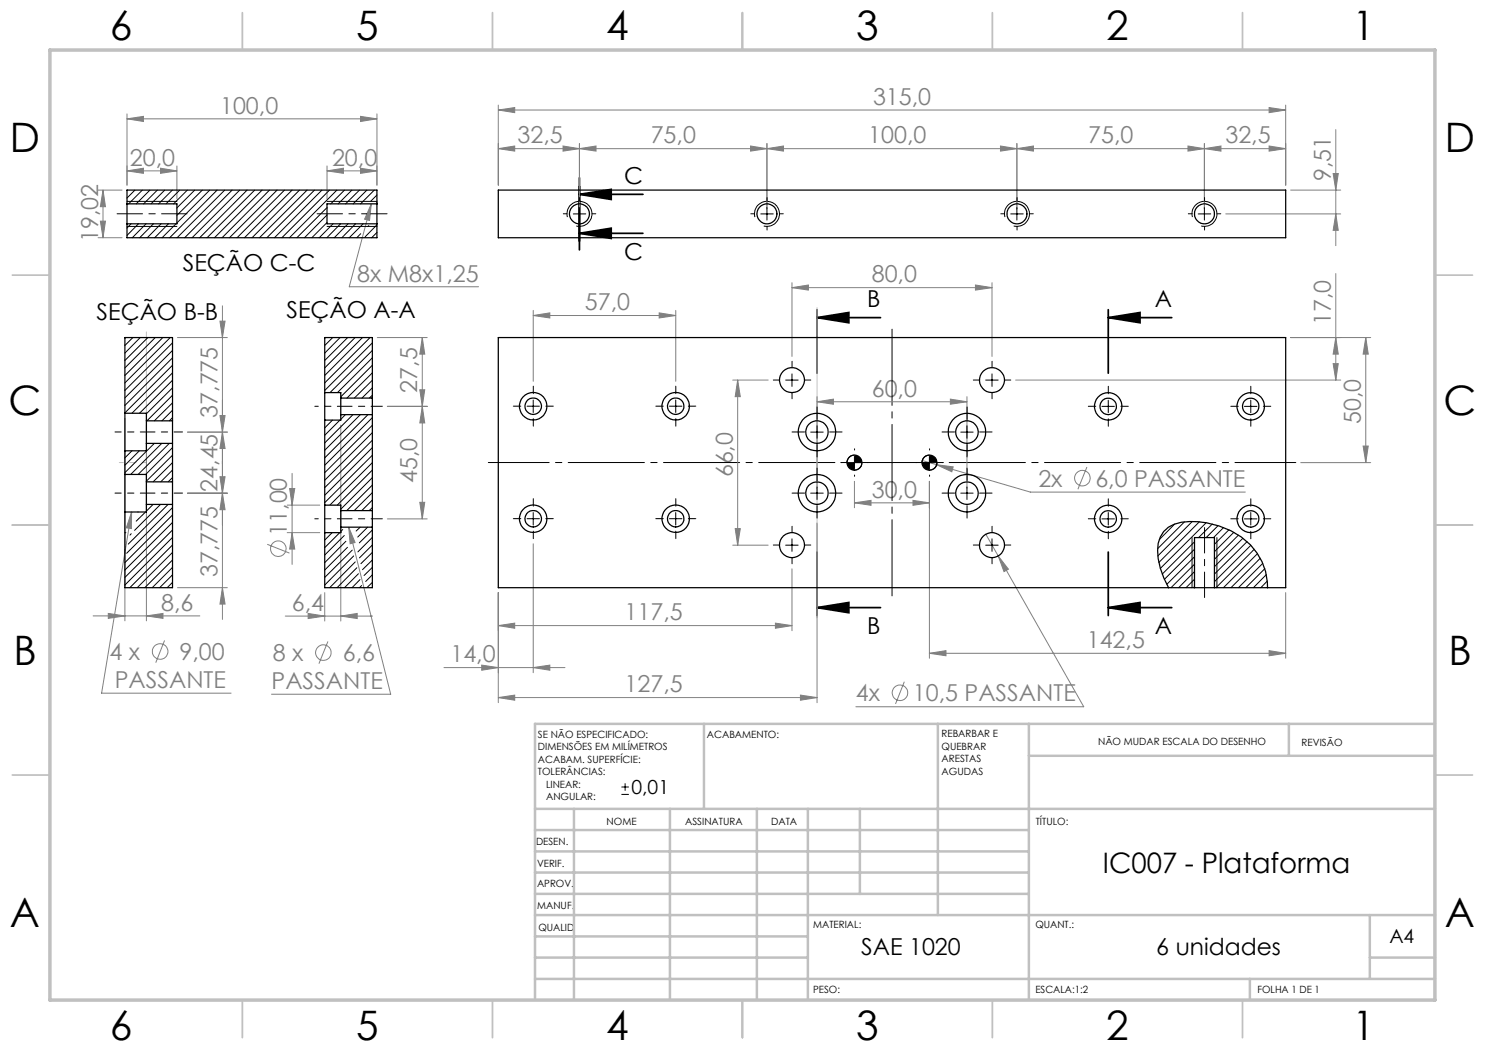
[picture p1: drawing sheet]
<svg xmlns="http://www.w3.org/2000/svg" width="297mm" height="210mm" viewBox="0 0 297 210" stroke-linecap="round" stroke-linejoin="round" font-family="sans-serif">
<g fill="none" stroke="#808080" stroke-width=".2">
<path d="M19.6 38h4.8M20.6 38v9.5M20.6 38l.5 3.3h-1zM25.4 23.8l3.3-.5v1zM25.4 34.2l3.3-.6v1.1zM25.4 22.8v14.2M25.4 23.8h50M25.4 34.2h10M32.1 33.6l3.3 .6-3.3 .5zM35.4 33.2v6.6M65.4 34.2l3.3-.6v1.1zM65.4 33.2v6.6"/>
<path d="M65.4 34.2h10M72.1 23.3l3.3 .5-3.3 .5zM72.1 33.6l3.3 .6-3.3 .5zM75.4 22.8v14.2M99.7 22l3.2-.5v1zM99.7 29.7l3.2-.5v1zM99.7 21v16M99.7 22h157.4M99.7 29.7h157.4M112.6 29.2l3.3 .5-3.3 .5zM115.9 28.7v13.1M115.9 29.7l3.3-.5v1z"/>
<path d="M150.1 29.2l3.3 .5-3.3 .5zM153.4 29.7l3.3-.5v1zM153.4 28.7v13.1M200.1 29.2l3.3 .5-3.3 .5zM203.4 28.7v13.1M203.4 29.7l3.3-.5v1zM237.6 29.2l3.3 .5-3.3 .5zM240.9 29.7l3.3-.5v1zM240.9 28.7v13.1M253.8 21.5l3.3 .5-3.3 .5zM253.8 29.2l3.3 .5-3.3 .5zM257.1 21v16"/>
<path d="M258.1 38h10M266.6 34.7h1.1l-.5 3.3zM267.2 25.9v23.2M19.6 47.5h4.8M20.1 44.2h1l-.5 3.3zM74.3 40.8l-.4 3.3-1-.3zM74.3 40.8l-4.5 16.6h25.9M158.4 57.5l3.3-.5v1zM158.4 56.5v14.8M158.4 57.5h40M195.1 57l3.3 .5-3.3 .5zM198.4 56.5v14.8"/>
<path d="M245.1 42.8h23M267.2 42.8l.5 3.3h-1.1zM267.2 54.7v21.3M35.5 67.5h10M44 64.2h1l-.5 3.3zM44.5 61.2v62.7M75.5 67.5h9.9M84 78h.9l-.4 3.3zM84.5 67.5v36.3M84.5 67.5l.4 3.3h-.9zM106.6 63.1l3.4-.5v1zM106.6 62.1v14.2"/>
<path d="M106.6 63.1h28.5M131.8 62.6l3.3 .5-3.3 .5zM135.1 62.1v14.2M146.5 76h7.1M147.5 76v33M147.5 76l.6 3.3h-1.1zM163.4 79.3v18.3M190.1 79.8l3.3 .6-3.3 .4zM193.4 79.3v18.3M203.1 76h65M258.1 67.5h16M266.6 72.7h1.1l-.5 3.3z"/>
<path d="M267.2 67.5l.5 3.3h-1.1zM273.2 67.5l.4 3.3h-1zM273.2 67.5v25M25 83.7v40.5M29.3 85.2v39M37.5 86.4h8M37.5 98.6h8M44 83.1h1l-.5 3.3zM44 95.3h1l-.5 3.3zM44.5 86.4l.5 3.3h-1zM44.5 98.6l.5 3.3h-1zM57.9 97.7h1l-.5 3.3z"/>
<path d="M58.4 94.7v18.2M68.2 85v39.2M77.5 81.3h7.9M84.5 81.3l.4 3.3h-.9zM163.4 80.4l3.3-.6v1zM163.4 80.4h30M170.9 96.3v5.3M184.5 92.1l2.8 .8M185.9 96.3v35.3M187.3 92.9l3.3 .5-.2 1zM187.3 92.9l18.8 5.5h43M217.4 93.4l-1.8 4.5"/>
<path d="M260.1 92.5h14M272.6 89.2h1l-.4 3.3zM26.3 102.4v3.3l-1-.1zM26.3 102.4l-6 36.2h25.9M35.5 117.5h10M44.5 117.5l.5 3.3h-1zM53.4 108.9l4.5 1.7M57.4 101h6.6M57.4 106.5h6.6M58.4 106.5l.5 3.3h-1zM64.9 118.5v5.7M69.7 105.4l1.3 3.1-1 .3z"/>
<path d="M69.7 105.4l8.4 33.4h-23.8M77.5 103.8h7.9M84 100.5h.9l-.4 3.3zM99.7 118.5v22M106.6 108.8v25.7M146.5 109h7.1M147 105.7h1.1l-.6 3.3zM158.4 113.8v12.3M163.4 104.6v35.9M170.9 100.6l3.3-.5v1zM170.9 100.6h15M182.6 100.1l3.3 .5-3.3 .5z"/>
<path d="M197.2 106.8l2.4 4.4M199.6 111.2l2.1 2.6-.9 .5zM199.6 111.2l17.1 30.1h-45.5M257.1 118.5v13.1M18.6 123.2h21.4M21.7 122.7l3.3 .5-3.3 .5zM29.3 123.2l3.3-.5v1zM32.9 128.1l-1.7 4.4M57 123.2h17.5M61.6 122.7l3.3 .5-3.3 .5zM65.6 128.3l-1.8 4.4M68.2 123.2l3.2-.5v1z"/>
<path d="M88.8 133.5h24.2M96.3 133l3.4 .5-3.4 .5zM99.7 125.1l3.2-.5v1.1zM99.7 139.5l3.2-.5v1zM99.7 125.1h58.7M99.7 139.5h63.7M106.6 133.5l3.4-.5v1zM155.1 124.6l3.3 .5-3.3 .6zM160.1 139l3.3 .5-3.3 .5zM180.9 136.3l-1.8 4.5M185.9 130.7l3.3-.6v1.1zM185.9 130.7h71.2"/>
<path d="M253.8 130.1l3.3 .6-3.3 .5z"/>
<circle cx="216.5" cy="95.6" r="1.55"/>
<circle cx="55.7" cy="109.7" r="1.55"/>
<circle cx="32" cy="130.3" r="1.55"/>
<circle cx="64.7" cy="130.5" r="1.56"/>
<circle cx="180" cy="138.6" r="1.55"/>
</g>
<g fill="none" stroke="#000" stroke-width=".2">
<path d="M25.4 40.3h10M25.4 45.3h10M65.4 40.3h10M65.4 45.3h10M113.5 43.4a2.49 2.49 0 0 1 2.2-3.1 2.49 2.49 0 0 1 2.7 2.7 2.49 2.49 0 0 1-3.1 2.2M114.7 42.8h2.5M115.9 41.5v2.5M151 43.4a2.49 2.49 0 0 1 2.2-3.1 2.49 2.49 0 0 1 2.7 2.7 2.49 2.49 0 0 1-3.1 2.2M152.2 42.8h2.5M153.4 41.5v2.5M201 43.4a2.5 2.5 0 0 1 2.2-3.1 2.5 2.5 0 0 1 2.7 2.7 2.5 2.5 0 0 1-3.2 2.2M202.1 42.8h2.5"/>
<path d="M203.4 41.5v2.5M238.5 43.4a2.5 2.5 0 0 1 2.2-3.1 2.5 2.5 0 0 1 2.7 2.7 2.5 2.5 0 0 1-3.2 2.2M239.6 42.8h2.5M240.9 41.5v2.5M157.1 76h2.5M158.4 74.8v2.5M197.1 76h2.5M198.4 74.8v2.5M105.4 81.2h2.5M106.6 80v2.5M133.9 81.2h2.5M135.1 80v2.5"/>
<path d="M162.1 98.6h2.5M162.1 86.4h2.5M163.4 85.2v2.5M163.4 97.4v2.5M169.7 92.5h2.5M170.9 91a1.5 1.5 0 0 0-1.5 1.5M170.9 91.3v2.5M172.4 92.5a1.56 1.56 0 0 1-1.5 1.5M184.6 92.5h2.5M185.9 91a1.5 1.5 0 0 0-1.5 1.5M185.9 91.3v2.5M187.4 92.5a1.56 1.56 0 0 1-1.5 1.5"/>
<path d="M192.2 98.6h2.4M192.2 86.4h2.4M193.4 85.2v2.5M193.4 97.4v2.5M220.4 81.3h2.5M221.7 80v2.5M248.9 81.3h2.5M250.2 80v2.5M105.4 103.7h2.5M106.6 102.5v2.5M133.9 103.7h2.5M135.1 102.5v2.5"/>
<path d="M157.1 109h2.5M158.4 107.8v2.5M197.1 109h2.5M198.4 107.8v2.5M220.4 103.8h2.5M221.7 102.5v2.5M238.4 107.5v10M243.4 107.5v10M248.9 103.8h2.5M250.2 102.5v2.5M124.3 158.9h1.5M124.3 157.4h1.5"/>
<path d="M125 156.7v1.4"/>
</g>
<g fill="none" stroke="#000" stroke-width=".35">
<path d="M115.9 38.9h12.7M115.9 35.6v14.4M115.9 38.9l6.3-1v2zM115.9 46.7h12.7M115.9 46.7l6.3-1.1v2.1zM163.4 63.5l6.4-1v2zM163.4 63.5h12.7M163.4 61.9v12.7M221.7 63.5l6.3-1v2zM221.7 63.5h12.7M221.7 61.9v12.7M163.4 110.4v12.7"/>
<path d="M221.7 110.4v12.7M163.4 121.5l6.4-1v2zM163.4 121.5h12.7M221.7 121.5l6.3-1v2zM221.7 121.5h12.7"/>
</g>
<path d="M37.4 42.8h-14M63.4 42.8h14M240.9 105.5v14" fill="none" stroke="#000" stroke-width=".2" stroke-dasharray="15.2 1.3 1.3 1.3" stroke-dashoffset="10.1"/>
<path d="M178.4 119.5v-54" fill="none" stroke="#000" stroke-width=".2" stroke-dasharray="15.2 1.3 1.3 1.3" stroke-dashoffset="-.3"/>
<path d="M97.7 92.5h161.5" fill="none" stroke="#000" stroke-width=".2" stroke-dasharray="15.2 1.3 1.3 1.3" stroke-dashoffset="3.1"/>
<path d="M68.2 81.3h-5.2M68.2 103.8h-5.2" fill="none" stroke="#000" stroke-width=".2" stroke-dasharray="15.2 1.3 1.3 1.3" stroke-dashoffset="14.5"/>
<path d="M76.5 81.3h-8.3M76.5 103.8h-8.3" fill="none" stroke="#000" stroke-width=".2" stroke-dasharray="15.2 1.3 1.3 1.3" stroke-dashoffset="13"/>
<path d="M29.3 98.6h-6.3M29.3 86.4h-6.3" fill="none" stroke="#000" stroke-width=".2" stroke-dasharray="15.2 1.3 1.3 1.3" stroke-dashoffset="14"/>
<path d="M36.5 98.6h-7.2M36.5 86.4h-7.2" fill="none" stroke="#000" stroke-width=".2" stroke-dasharray="15.2 1.3 1.3 1.3" stroke-dashoffset="13.5"/>
<path d="M29.3 92.5h-5.4" fill="none" stroke="#c0c0c0" stroke-width=".2" stroke-dasharray="15.2 1.3 1.3 1.3" stroke-dashoffset="14.4"/>
<path d="M29.3 66.4v26.1M163.4 61.5v62" fill="none" stroke="#c0c0c0" stroke-width=".2"/>
<g fill="none" stroke="#c0c0c0" stroke-width=".35">
<path d="M48.5 2.5v7.5M98.5 2.5v7.5M148.5 2.5v7.5M198.5 2.5v7.5M248.5 2.5v7.5M2.5 55h7.5M287 55h7.5M2.5 105h7.5M287 105h7.5M2.5 155h7.5M287 155h7.5M48.5 200v7.5"/>
<path d="M98.5 200v7.5M148.5 200v7.5M198.5 200v7.5M248.5 200v7.5"/>
</g>
<g fill="none" stroke="#c0c0c0" stroke-width=".5">
<path d="M140.8 144.8v17M187.6 144.8v38.2M205.8 144.8v55.2M205.8 151.2h81.2M257.8 144.8v6.4M287 144.8h-180v55.2M107 161.8h180M107 178.8h98.8M107 174.5h98.8M107 170.3h98.8M107 166h98.8M114.8 161.8v38.2"/>
<path d="M134 161.8v38.2M151.4 161.8v38.2M161.6 161.8v38.2M172 161.8v17M107 195.8h180M107 191.5h54.6M107 187.3h54.6M107 183h180M250 195.8v4.2M274 191.5h13M274 183v12.8"/>
</g>
<path d="M10 10h277v190h-277z" fill="none" stroke="#c0c0c0" stroke-width=".7"/>
<g fill="none" stroke="#000" stroke-width=".2" stroke-dasharray="15.2 1.3 1.3 1.3">
<path d="M113.4 42.8h-.7M115.9 40.3v-.8M115.9 45.3v.7M118.4 42.8h.8M150.9 42.8h-.7M153.4 40.3v-.8M153.4 45.3v.7M155.9 42.8h.8M200.9 42.8h-.7M203.4 40.3v-.8M203.4 45.3v.7M205.9 42.8h.8"/>
<path d="M238.4 42.8h-.7M240.9 40.3v-.8M240.9 45.3v.7M243.4 42.8h.8M106.7 78.7v-1.5M135.2 78.7v-1.5M155.9 76h-1.2M158.4 73.5v-1.2M158.4 78.5v1.3M160.9 76h1.3M195.9 76h-1.2M198.4 73.5v-1.2"/>
<path d="M198.4 78.5v1.3M200.9 76h1.3M221.7 78.8v-1.5M250.2 78.8v-1.5M104.2 81.2h-1.5M106.7 83.7v1.5M109.2 81.2h1.5M132.7 81.2h-1.5M135.2 83.7v1.5M137.7 81.2h1.5M160.9 98.6h-2.5M160.9 86.4h-2.5"/>
<path d="M163.4 96.1v-2.5M163.4 83.9v-2.5M163.4 88.9v2.5M165.9 98.6h2.5M165.9 86.4h2.5M168.4 92.5h-.2M170.9 90v-.2M170.9 95v.3M173.4 92.5h.3M183.4 92.5h-.2M185.9 90v-.2M185.9 95v.3"/>
<path d="M188.4 92.5h.3M190.9 98.6h-2.5M190.9 86.4h-2.5M193.4 96.1v-2.5M193.4 83.9v-2.5M193.4 88.9v2.5M195.9 98.6h2.5M195.9 86.4h2.5M219.2 81.3h-1.5M221.7 83.8v1.5M224.2 81.3h1.5M247.7 81.3h-1.5"/>
<path d="M250.2 83.8v1.5M252.7 81.3h1.5M104.2 103.7h-1.5M106.7 101.2v-1.5M106.7 106.2v1.5M109.2 103.7h1.5M132.7 103.7h-1.5M135.2 101.2v-1.5M135.2 106.2v1.5M137.7 103.7h1.5M155.9 109h-1.2M158.4 106.5v-1.2"/>
<path d="M158.4 111.5v1.3M160.9 109h1.3M163.4 101.1v2.5M193.4 101.1v2.5M195.9 109h-1.2M198.4 106.5v-1.2M198.4 111.5v1.3M200.9 109h1.3M219.2 103.8h-1.5M221.7 101.3v-1.5M221.7 106.3v1.5M224.2 103.8h1.5"/>
<path d="M247.7 103.8h-1.5M250.2 101.3v-1.5M250.2 106.3v1.5M252.7 103.8h1.5"/>
</g>
<g fill="#000">
<path d="M115.9 38.9l6.3-1v2zM115.9 46.7l6.3-1.1v2.1z"/>
<path d="M221.7 63.5l6.3-1v2zM221.7 121.5l6.3-1v2zM163.4 63.5l6.4-1v2zM163.4 121.5l6.4-1v2z"/>
</g>
<g fill="#808080">
<path d="M106.6 133.5l3.4-.5v1zM96.3 133l3.4 .5-3.4 .5zM72.1 23.3l3.3 .5-3.3 .5zM25.4 23.8l3.3-.5v1z"/>
<path d="M106.6 63.1l3.4-.5v1zM131.8 62.6l3.3 .5-3.3 .5zM158.4 57.5l3.3-.5v1zM195.1 57l3.3 .5-3.3 .5zM163.4 80.4l3.3-.6v1zM190.1 79.8l3.3 .6-3.3 .4zM170.9 100.6l3.3-.5v1zM182.6 100.1l3.3 .5-3.3 .5zM99.7 125.1l3.2-.5v1.1zM155.1 124.6l3.3 .5-3.3 .6zM99.7 139.5l3.2-.5v1zM160.1 139l3.3 .5-3.3 .5zM185.9 130.7l3.3-.6v1.1zM253.8 130.1l3.3 .6-3.3 .5zM199.6 111.2l1.2 3.1 .9-.5zM187.3 92.9l3.1 1.5 .2-1zM99.7 22l3.2-.5v1zM253.8 21.5l3.3 .5-3.3 .5zM99.7 29.7l3.2-.5v1zM112.6 29.2l3.3 .5-3.3 .5zM240.9 29.7l3.3-.5v1zM253.8 29.2l3.3 .5-3.3 .5zM61.6 122.7l3.3 .5-3.3 .5zM68.2 123.2l3.2-.5v1zM69.7 105.4l.3 3.4 1-.3zM21.7 122.7l3.3 .5-3.3 .5zM29.3 123.2l3.3-.5v1zM26.3 102.4l-1 3.2 1 .1zM74.3 40.8l-1.4 3 1 .3zM65.4 34.2l3.3-.6v1.1zM72.1 33.6l3.3 .6-3.3 .5zM25.4 34.2l3.3-.6v1.1zM32.1 33.6l3.3 .6-3.3 .5z"/>
<path d="M153.4 29.7l3.3-.5v1zM200.1 29.2l3.3 .5-3.3 .5z"/>
<path d="M203.4 29.7l3.3-.5v1zM237.6 29.2l3.3 .5-3.3 .5z"/>
<path d="M266.6 72.7h1.1l-.5 3.3zM267.2 67.5l.5 3.3h-1.1zM272.6 89.2h1l-.4 3.3zM273.2 67.5l.4 3.3h-1zM267.2 42.8l.5 3.3h-1.1zM266.6 34.7h1.1l-.5 3.3zM44.5 86.4l.5 3.3h-1zM44 64.2h1l-.5 3.3zM20.1 44.2h1l-.5 3.3zM20.6 38l.5 3.3h-1z"/>
<path d="M147.5 76l.6 3.3h-1.1zM147 105.7h1.1l-.6 3.3zM84.5 81.3l.4 3.3h-.9zM84 100.5h.9l-.4 3.3zM84.5 67.5l.4 3.3h-.9zM84 78h.9l-.4 3.3zM44 83.1h1l-.5 3.3zM44.5 98.6l.5 3.3h-1zM44 95.3h1l-.5 3.3zM44.5 117.5l.5 3.3h-1z"/>
<path d="M57.9 97.7h1l-.5 3.3zM58.4 106.5l.5 3.3h-1z"/>
<path d="M115.9 29.7l3.3-.5v1zM150.1 29.2l3.3 .5-3.3 .5z"/>
</g>
<path d="M169.4 92.5a1.49 1.49 0 0 0 1.5 1.5v-1.5zM170.9 91v1.5h1.5a1.56 1.56 0 0 0-1.5-1.5zM184.4 92.5a1.56 1.56 0 0 0 1.5 1.5v-1.5zM185.9 91v1.5h1.5a1.56 1.56 0 0 0-1.5-1.5z" fill="#000"/>
<g fill="none" stroke="#000" stroke-width=".2">
<path d="M25.5 38l-.1 .1M27 38l-1.6 1.6M28.5 38l-2.8 2.8M30 38l-2.8 2.8M31.5 38l-2.8 2.8M32.9 38l-2.7 2.8M34.5 38l-2.8 2.8M35.9 38l-2.7 2.8M37.5 38l-2.8 2.8M38.9 38l-3.5 3.6M40.5 38l-5.1 5.1M41.9 38l-6.5 6.6"/>
<path d="M43.4 38l-9.5 9.5M44.9 38l-9.5 9.5M46.4 38l-9.5 9.5M47.9 38l-9.5 9.5M49.4 38l-9.5 9.5M50.9 38l-9.5 9.5M52.4 38l-9.5 9.5M53.9 38l-9.5 9.5M55.4 38l-9.5 9.5M56.9 38l-9.5 9.5M58.4 38l-9.5 9.5M59.9 38l-9.5 9.5"/>
<path d="M61.4 38l-9.5 9.5M62.9 38l-9.5 9.5M64.4 38l-9.5 9.5M65.9 38l-9.5 9.5M67.4 38l-9.5 9.5M68.9 38l-2.8 2.8M70.4 38l-2.8 2.8M71.9 38l-2.8 2.8M73.4 38l-2.8 2.8M74.9 38l-2.8 2.8M75.4 39l-1.2 1.2M26.2 44.8l-.8 .8"/>
<path d="M27.7 44.8l-2.3 2.3M29.2 44.8l-2.7 2.7M30.7 44.8l-2.8 2.7M32.2 44.8l-2.7 2.7M33.7 44.8l-2.8 2.7M35.2 44.8l-2.8 2.7M65.4 41.5l-6 6M65.4 43l-4.5 4.5M65.4 44.5l-3 3M66.6 44.8l-2.7 2.7M68.1 44.8l-2.7 2.7M69.6 44.8l-2.7 2.7"/>
<path d="M71.1 44.8l-2.7 2.7M72.1 46.7l-.7 .8M72.6 44.8l-2.8 2.7M73.8 45.1l-.2 .2M75.4 40.5v.1M75.4 45l-2.4 2.4M75.4 46.5l-1.1 1M25.1 67.5l-.1 .1M26.6 67.5l-1.6 1.6M28 67.5l-3 3.1M29.6 67.5l-4.6 4.6M31 67.5l-6 6.1"/>
<path d="M32.6 67.5l-7.6 7.6M34 67.5l-9 9.1M34.5 68.6l-9.5 9.5M34.5 70.1l-9.5 9.5M34.5 71.6l-9.5 9.5M34.5 73.1l-9.5 9.5M34.5 74.6l-8.1 8M34.5 76.1l-6.6 6.5M34.5 77.6l-5.2 5.2M34.5 79l-5.1 5.2M65 67.5l-.1 .1M66.5 67.5l-1.6 1.6"/>
<path d="M68 67.5l-3.1 3.1M69.5 67.5l-4.6 4.6M71 67.5l-6.1 6.1M72.5 67.5l-7.6 7.6M74 67.5l-9.1 9.1M74.5 68.6l-9.6 9.5M74.5 70.1l-8.5 8.4M74.5 71.6l-7 6.9M74.5 73.1l-6.3 6.3M74.5 74.6l-5.1 5M74.5 76.1l-3.6 3.5M74.5 77.6l-2.1 2"/>
<path d="M74.5 79l-.6 .6M26.4 90.2l-1.4 1.4M27.9 90.2l-2.9 2.9M29.4 88.7l-.1 .1M30.9 88.7l-5.9 5.8M32.3 88.7l-6.2 6.2M33.9 88.7l-6.3 6.2M34.5 80.6l-3.6 3.6M34.5 82l-2.1 2.2M34.5 83.5l-.6 .7M34.5 89.5l-5.4 5.4M34.5 91l-5.2 5.2"/>
<path d="M34.5 92.5l-3.9 3.9M34.5 94l-2.4 2.4M34.5 95.5l-.9 .9M65 84l-.1 .1M66.5 84l-1.6 1.6M68 84l-3.1 3.1M69.1 82.9l-.9 1M70.6 82.9l-5.7 5.7M72.1 82.9l-7.2 7.2M73.6 82.9l-8.7 8.7M74.5 83.5l-9.6 9.6M74.5 85l-9.6 9.5"/>
<path d="M74.5 86.5l-9.6 9.6M74.5 88l-9.6 9.5M74.5 89.5l-9.6 9.6M74.5 91l-9.6 9.5M74.5 92.5l-8.5 8.5M74.5 94l-7 7M74.5 95.5l-6.3 6.3M74.5 97l-5.1 5.1M74.5 98.5l-3.7 3.6M25 106.5h.1M26.2 106.7l-.2 .3M27.6 102.4h.1"/>
<path d="M29.1 102.4l-1.9 1.8M30.6 100.9l-1.3 1.3M32.1 100.9l-5.2 5.2M33.6 100.9l-8 7.9M34.5 101.5l-9.2 9.2M34.5 103l-9.5 9.5M34.5 104.5l-9.5 9.5M34.5 106l-9.5 9.5M34.5 107.5l-9.5 9.5M34.5 109l-8.5 8.5M34.5 110.5l-7.1 7M34.5 112l-5.5 5.5"/>
<path d="M34.5 113.5l-4.1 4M34.5 115l-2.6 2.5M34.5 116.5l-1.1 1M64.9 106.5h.1M66.4 106.5l-1.5 1.5M67.9 106.5l-3 3M68.5 105.9l-.3 .4M68.9 107.1l-4 3.9M69.2 108.3l-4.3 4.2M69.5 109.5l-4.6 4.5M70.4 110l-5.5 5.5M70.7 111.2l-5.8 5.8"/>
<path d="M71 112.4l-5.1 5.1M71.4 113.6l-4 3.9M71.7 114.8l-2.8 2.7M72 115.9l-1.6 1.6M72 105.4l-.8 .8M72.3 117.1l-.4 .4M73.5 105.4l-2 2M74.5 100l-2.1 2.1M74.5 106l-2.6 2.6M74.5 107.5l-2.9 2.9M74.5 109l-2.6 2.6M74.5 110.5l-2.3 2.2"/>
<path d="M74.5 112l-2 1.9M74.5 113.5l-1.7 1.6M74.5 115l-1.4 1.3M74.5 116.5l-1.1 1M74.5 101.5l-.7 .6M234.9 104.8l-3.1 3.1M236.9 104.4l-5.4 5.3M238.5 104.3l-6.9 6.9M238.9 108.4l-6.5 6.4M238.9 109.8l-6 6.1M238.9 111.4l-5.5 5.5M238.9 112.8l-4.7 4.7"/>
<path d="M238.9 114.3l-3.2 3.2M238.9 115.8l-1.7 1.7M238.9 117.3l-.2 .2M239.9 104.3l-8.1 8.2M241.2 104.6l-9.1 9.1M242.5 104.8l-2.8 2.7M243.6 105.1l-2.4 2.4M244.7 105.5l-2 2M245.8 106l-2.9 2.9M246.8 106.5l-3.9 3.8M247.7 107l-4.8 4.9M248.6 107.7l-5.7 5.6"/>
<path d="M249.4 108.3l-6.5 6.5M250.2 109.1l-7.3 7.2M250.9 109.8l-7.7 7.7M251.5 110.7l-6.8 6.8M252.1 111.6l-5.9 5.9M252.6 112.7l-4.9 4.8M253 113.7l-3.8 3.8M253.3 114.9l-2.6 2.6M253.4 116.2l-1.2 1.3"/>
</g>
<g fill="none" stroke="#000" stroke-width=".25">
<path d="M99.7 38h157.4v9.5h-157.4zM25.4 40.8v4M25.4 44.8v2.7h50v-2.7M25.4 40.8v-2.8h50v2.8M25.4 40.8h10v4h-10M75.4 40.8v4M75.4 40.8h-10v4h10M64.9 78.5v5.5M64.9 78.5v-11h9.6v12.1M64.9 78.5h3.3v1.1M68.2 79.6v3.3M68.2 79.6h6.3"/>
<path d="M74.5 79.6v3.3M25 94.9v7.5M25 82.6v7.6M25 82.6v-15.1h9.5v16.7M25 82.6h4.3v1.6M25 94.9h4.3v1.5M25 90.2v4.7M29.3 96.4v4.5M29.3 84.2v4.5M29.3 96.4h5.2M29.3 88.7h5.2M29.3 84.2h5.2"/>
<path d="M29.3 88.7v1.5h-4.3M34.5 96.4v4.5M34.5 84.2v4.5M34.5 88.7v7.7M64.9 84v17M68.2 82.9h6.3M68.2 82.9v1.1h-3.3M74.5 82.9v19.2M29.3 100.9h5.2M29.3 100.9v1.5h-4.3M34.5 100.9v16.6h-9.5v-15.1M64.9 101v5.5"/>
<path d="M64.9 101h3.3v1.1M68.2 102.1v3.3M68.2 105.4h6.3M68.2 102.1h6.3M68.2 105.4v1.1h-3.3M74.5 102.1v3.3M74.5 105.4v12.1h-9.6v-11M233.7 117.5a14.7 14.7 0 0 1-2.1-8.8 5.2 5.2 0 0 1 4.7-4.3 17 17 0 0 1 13.8 4.6 12 12 0 0 1 3.4 8.5M238.9 117.5h4M238.9 117.5h-139.2v-50h157.4v50h-14.2M238.9 117.5v-10h4v10"/>
<circle cx="115.9" cy="42.8" r="1.99"/>
<circle cx="153.4" cy="42.8" r="1.99"/>
<circle cx="203.4" cy="42.8" r="1.99"/>
<circle cx="240.9" cy="42.8" r="1.99"/>
<circle cx="158.4" cy="76" r="2.5"/>
<circle cx="198.4" cy="76" r="2.5"/>
<circle cx="106.6" cy="81.2" r="2.75"/>
<circle cx="106.6" cy="81.2" r="1.65"/>
<circle cx="135.1" cy="81.2" r="2.75"/>
<circle cx="135.1" cy="81.2" r="1.65"/>
<circle cx="163.4" cy="86.4" r="2.26"/>
<circle cx="163.4" cy="98.6" r="2.26"/>
<circle cx="163.4" cy="98.6" r="3.8"/>
<circle cx="163.4" cy="86.4" r="3.7"/>
<circle cx="170.9" cy="92.5" r="1.51"/>
<circle cx="185.9" cy="92.5" r="1.51"/>
<circle cx="193.4" cy="86.4" r="3.7"/>
<circle cx="193.4" cy="86.4" r="2.25"/>
<circle cx="193.4" cy="98.6" r="3.8"/>
<circle cx="193.4" cy="98.6" r="2.25"/>
<circle cx="221.6" cy="81.3" r="2.75"/>
<circle cx="221.7" cy="81.3" r="1.65"/>
<circle cx="250.1" cy="81.3" r="2.75"/>
<circle cx="250.1" cy="81.3" r="1.66"/>
<circle cx="106.6" cy="103.7" r="2.75"/>
<circle cx="106.6" cy="103.8" r="1.65"/>
<circle cx="135.1" cy="103.7" r="2.75"/>
<circle cx="135.1" cy="103.8" r="1.65"/>
<circle cx="158.4" cy="109" r="2.51"/>
<circle cx="198.4" cy="109" r="2.51"/>
<circle cx="221.6" cy="103.8" r="2.75"/>
<circle cx="221.7" cy="103.8" r="1.65"/>
<circle cx="250.1" cy="103.8" r="2.75"/>
<circle cx="250.1" cy="103.8" r="1.66"/>
</g>
<g font-size="8.1">
<text x="22" y="8">6</text>
<text x="71.2" y="8">5</text>
<text x="121.2" y="8">4</text>
<text x="171.3" y="8">3</text>
<text x="221.3" y="8">2</text>
<text x="270.5" y="8">1</text>
<text x="2" y="30.5">D</text>
<text x="289" y="30.5">D</text>
<text x="1.7" y="83">C</text>
<text x="288.7" y="83">C</text>
<text x="2.7" y="133">B</text>
<text x="289.7" y="133">B</text>
<text x="2" y="185.5">A</text>
<text x="289" y="185.5">A</text>
<text x="22" y="208">6</text>
<text x="71.2" y="208">5</text>
<text x="121.2" y="208">4</text>
<text x="171.3" y="208">3</text>
<text x="221.3" y="208">2</text>
<text x="270.5" y="208">1</text>
</g>
<text font-size="5.6" x="220.6" y="174.6">IC007 - Plataforma</text>
<g font-size="4.7" fill="#808080">
<text x="44" y="22.7">100,0</text>
<text x="174.6" y="21">315,0</text>
<text x="103.5" y="28.7">32,5</text>
<text x="130.1" y="28.7">75,0</text>
<text x="173.6" y="28.7">100,0</text>
<text x="217.7" y="28.7">75,0</text>
<text x="245.1" y="28.7">32,5</text>
<text x="26" y="33.1">20,0</text>
<text x="66.4" y="33.1">20,0</text>
<text x="266.1" y="36.3" transform="rotate(-90 266.1 36.3)">9,51</text>
<text x="19.6" y="48.5" transform="rotate(-90 19.6 48.5)">19,02</text>
<text x="71.4" y="56.3">8x M8x1,25</text>
<text x="174.4" y="56.5">80,0</text>
<text x="117" y="62.1">57,0</text>
<text x="266.1" y="65" transform="rotate(-90 266.1 65)">17,0</text>
<text x="43.5" y="83.6" transform="rotate(-90 43.5 83.6)">37,775</text>
<text x="83.5" y="78.5" transform="rotate(-90 83.5 78.5)">27,5</text>
<text x="174.4" y="79.3">60,0</text>
<text x="272.1" y="84.9" transform="rotate(-90 272.1 84.9)">50,0</text>
<text x="146.6" y="95.5" transform="rotate(-90 146.6 95.5)">66,0</text>
<text x="43.5" y="98.4" transform="rotate(-90 43.5 98.4)">24,45</text>
<text x="83.5" y="96.6" transform="rotate(-90 83.5 96.6)">45,0</text>
<text x="174.4" y="99.5">30,0</text>
<text x="207.7" y="97.3">2x</text>
<text x="219.1" y="97.3">6,0 PASSANTE</text>
<text x="57.4" y="107.2" transform="rotate(-90 57.4 107.2)">11,00</text>
<text x="43.5" y="115.5" transform="rotate(-90 43.5 115.5)">37,775</text>
<text x="32.2" y="122.1">8,6</text>
<text x="58.4" y="122.2">6,4</text>
<text x="124.9" y="124.1">117,5</text>
<text x="21.9" y="132">4 x</text>
<text x="35.9" y="132">9,00</text>
<text x="217.4" y="129.6">142,5</text>
<text x="23" y="137.6">PASSANTE</text>
<text x="54.3" y="137.8">PASSANTE</text>
<text x="54.6" y="132.2">8 x</text>
<text x="68.6" y="132.2">6,6</text>
<text x="90.1" y="132.5">14,0</text>
<text x="124.9" y="138.5">127,5</text>
<text x="171.2" y="140.3">4x</text>
<text x="182.6" y="140.3">10,5 PASSANTE</text>
</g>
<g font-size="4.7">
<text x="124.8" y="36.8">C</text>
<text x="124.8" y="52">C</text>
<text x="36.6" y="54.1">SEÇÃO C-C</text>
<text x="19.3" y="63.9">SEÇÃO B-B</text>
<text x="57.3" y="63.6">SEÇÃO A-A</text>
<text x="173.5" y="61.4">B</text>
<text x="231" y="61.4">A</text>
<text x="173.5" y="126.8">B</text>
<text x="231" y="126.8">A</text>
<text x="172.2" y="191">SAE 1020</text>
<text x="231.3" y="191">6 unidades</text>
</g>
<g font-size="3.9">
<text x="126.3" y="158.9">0,01</text>
<text x="277.9" y="188.5">A4</text>
</g>
<g font-size="2">
<text x="107.6" y="147.6">SE NÃO ESPECIFICADO:</text>
<text x="141.4" y="147.6">ACABAMENTO:</text>
<text x="188.3" y="147.5">REBARBAR E</text>
<text x="188.3" y="150">QUEBRAR</text>
<text x="219.6" y="149">NÃO MUDAR ESCALA DO DESENHO</text>
<text x="260.3" y="149.2">REVISÃO</text>
<text x="107.6" y="150.1">DIMENSÕES EM MILÍMETROS</text>
<text x="107.6" y="152.6">ACABAM. SUPERFÍCIE:</text>
<text x="107.6" y="155.1">TOLERÂNCIAS:</text>
<text x="188.3" y="152.5">ARESTAS</text>
<text x="188.3" y="155">AGUDAS</text>
<text x="109.2" y="157.6">LINEAR:</text>
<text x="109.2" y="160.1">ANGULAR:</text>
<text x="121.3" y="165">NOME</text>
<text x="137" y="164.9">ASSINATURA</text>
<text x="154.2" y="164.9">DATA</text>
<text x="207.2" y="164.9">TÍTULO:</text>
<text x="107.2" y="169.1">DESEN.</text>
<text x="107.4" y="173.3">VERIF.</text>
<text x="107.4" y="177.4">APROV.</text>
<text x="107.5" y="181.8">MANUF.</text>
<text x="162.7" y="185.5">MATERIAL:</text>
<text x="207.1" y="185.5">QUANT.:</text>
<text x="107.7" y="186.1">QUALID</text>
<text x="162.6" y="198.5">PESO:</text>
<text x="207.1" y="198.6">ESCALA:1:2</text>
<text x="251.5" y="198.6">FOLHA 1 DE 1</text>
</g>
</svg>
